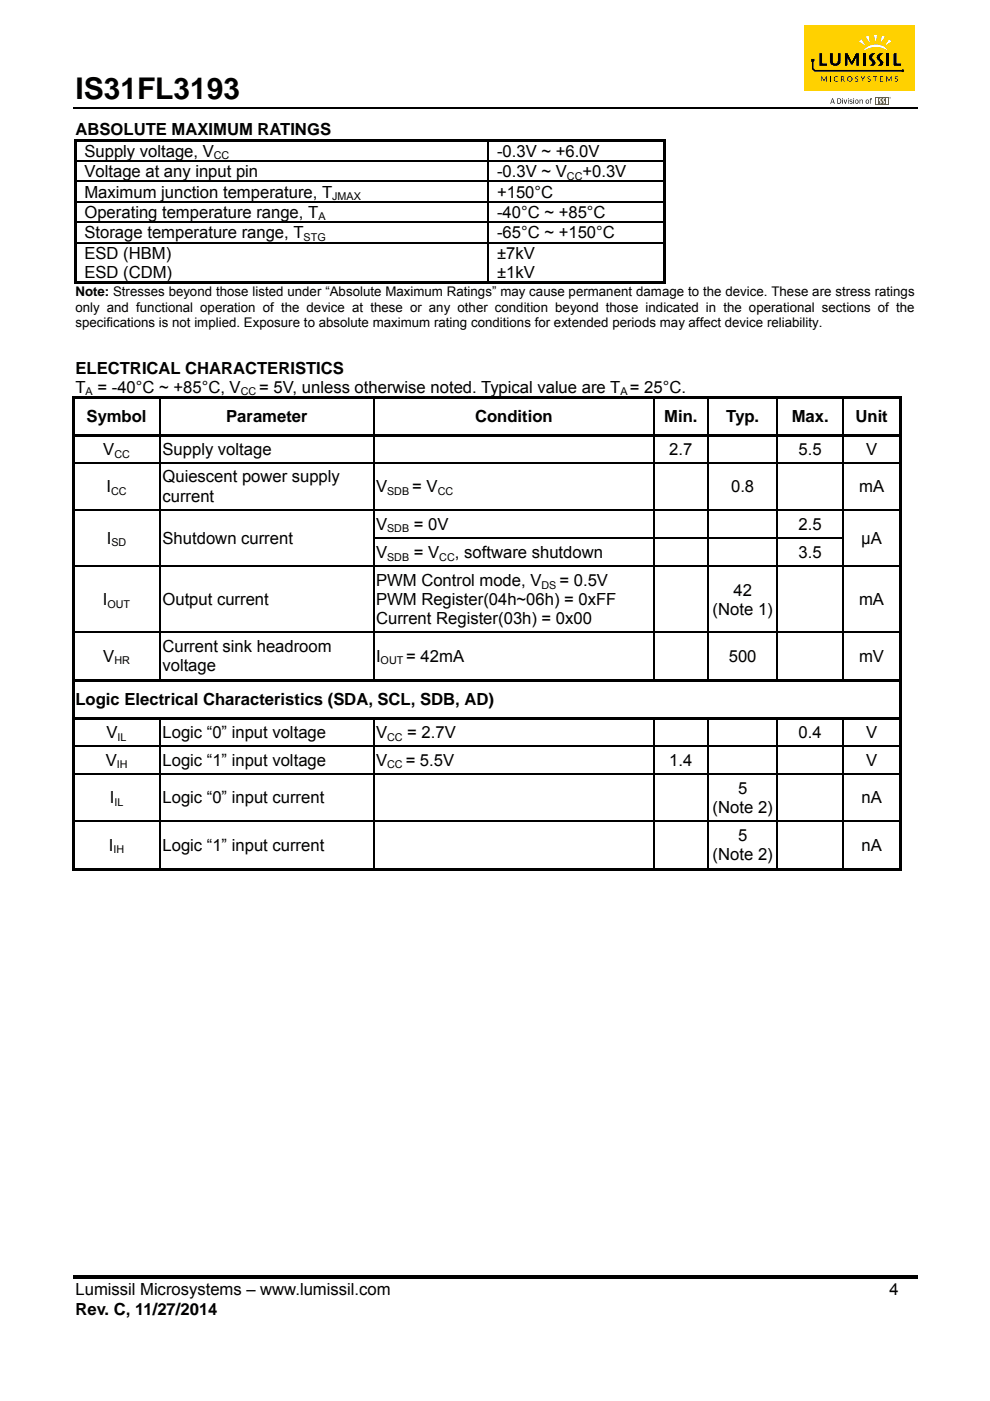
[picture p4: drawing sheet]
<svg xmlns="http://www.w3.org/2000/svg" width="210mm" height="297mm" viewBox="0 0 210 297" stroke-linecap="round" stroke-linejoin="round" font-family="sans-serif">
<path d="M15.5 22.8h179" fill="none" stroke="#000" stroke-width=".34"/>
<path d="M15.5 270.3h179v.7h-179z" fill="#000"/>
<path d="M170.6 5.3h23.4v13.9h-23.4z" fill="#ffd100"/>
<g fill="#000">
<path d="M174.2 16.2h.1l.5 .8 .4-.8h.2v1.1h-.2v-.9l-.4 .8-.5-.8-.1 .9zM176.1 16.2h.1v1.1h-.1zM176.9 16.4a.46 .46 0 0 1 .8 0 .45 .45 0 0 0-.6 0 .45 .45 0 0 0 0 .7 .45 .45 0 0 0 .6 0 .53 .53 0 0 1-.7 .1 .53 .53 0 0 1-.1-.8zM181.4 16.3l.4-.1 .3 .1-.1 .1a.23 .23 0 0 0-.4-.1 .23 .23 0 0 0 0 .3 .23 .23 0 0 0 .3 .1 .35 .35 0 0 1 0 .6 .35 .35 0 0 1-.5-.2 .25 .25 0 0 0 .4 .1 .25 .25 0 0 0 .1-.3 .25 .25 0 0 0-.4-.1l-.1-.2zM182.5 16.2h.2l.3 .6 .3-.6h.2l-.4 .7v.4h-.2v-.4zM184 16.3l.4-.1 .3 .1-.1 .1a.23 .23 0 0 0-.4-.1 .23 .23 0 0 0 0 .3 .23 .23 0 0 0 .3 .1 .34 .34 0 0 1 0 .5 .34 .34 0 0 1-.5-.1 .25 .25 0 0 0 .4 .1 .25 .25 0 0 0 .1-.3 .25 .25 0 0 0-.3-.1l-.2-.2zM185.2 16.2h.9v.1h-.4v1h-.2v-1h-.3zM186.6 16.2h.7v.1h-.5v.4h.4l-.4 .1v.4h.5v.1h-.7zM188 16.2h.1l.4 .8 .5-.8h.1v1.1l-.1-.9-.4 .8-.5-.8v.9h-.1zM189.8 16.3l.4-.1 .2 .1v.1a.24 .24 0 0 0-.4-.1 .24 .24 0 0 0 0 .3 .24 .24 0 0 0 .3 .1 .34 .34 0 0 1 0 .6 .34 .34 0 0 1-.5-.2h.1a.24 .24 0 0 0 .3 .1 .24 .24 0 0 0 .1-.3 .24 .24 0 0 0-.3-.1l-.2-.3z"/>
<path d="M178.4 16.2h.2a.34 .34 0 0 1 .5 .2 .34 .34 0 0 1-.3 .4l.4 .5h-.2l-.3-.5h-.2v.5h-.1zM178.5 16.3v.4l.4-.1a.28 .28 0 0 0-.1-.3 .28 .28 0 0 0-.3 0z"/>
<path d="M179.7 16.7a.58 .58 0 0 1 1.1 0 .58 .58 0 0 1-1.1 0zM179.8 16.7a.43 .43 0 0 0 .8 0 .43 .43 0 0 0-.8 0z"/>
</g>
<path d="M188.6 20.7a.2 .2 0 0 1 .4 0 .2 .2 0 0 1-.4 0zM188.7 20.7a.14 .14 0 0 0 .2 0 .14 .14 0 0 0-.2 0zM188.7 20.6l.2 .2h-.2zM188.7 20.7h.1z" fill="#010101"/>
<path d="M185.7 20.6h2.8v1.6h-2.8z" fill="#c42032"/>
<g fill="#fff">
<path d="M186 20.8h.3v1.1h-.3z"/>
<path d="M186.6 20.9h.4a.4 .4 0 0 0-.2 .4 .4 .4 0 0 0 .2 .4l-.1 .2h-.4l.2-.1-.1-.3a.32 .32 0 0 1-.2-.3 .32 .32 0 0 1 .2-.3z"/>
<path d="M187.2 21l.5-.2a.47 .47 0 0 0-.2 .4 .47 .47 0 0 0 .2 .5l-.1 .2h-.4l.3-.2-.4-.4z"/>
<path d="M188 20.8h.3v1.1h-.3z"/>
</g>
<path d="M173.8 11.3h.6v2.2h1v.4h-1.6zM176 11.3h.7v1.4a.54 .54 0 0 0 .3 .8 .54 .54 0 0 0 .7-.6v-1.6h.6v.9a1.29 1.29 0 0 1-1 1.8 1.03 1.03 0 0 1-1.3-1.1zM179.2 11.3h.6l.9 1.7 .8-1.7h.7v2.6h-.6v-1.7l-.7 1.3-.2 .2-.3-.1-.7-1.4v1.7h-.5zM183 11.3h.7v2.6h-.7zM184.6 11.5a1 1 0 0 1 1.1-.2v.1a.78 .78 0 0 0-.7 .7 .78 .78 0 0 0 .5 .8 .61 .61 0 0 1-.2 1h-.9a.61 .61 0 0 0 .6-.5 .61 .61 0 0 0-.4-.6 .73 .73 0 0 1 0-1.3zM186.2 11.5a.91 .91 0 0 1 1.2-.1 .77 .77 0 0 0-.8 .7 .77 .77 0 0 0 .6 .8 .61 .61 0 0 1-.2 1h-.9a.61 .61 0 0 0 .5-.5 .61 .61 0 0 0-.4-.6 .73 .73 0 0 1 0-1.3zM188 11.3h.6v2.6h-.6zM189.5 11.3h.7v2.2h.9v.4h-1.6z" fill="#000"/>
<g fill="#fff">
<path d="M183.3 10.5a3.3 3.3 0 0 1 5.1 .3 4.7 4.7 0 0 0-5.3 0z"/>
<path d="M183.6 7.8l.7-.2 .2 1.6z"/>
<path d="M187 7.5l.7 .3-.9 1.3z"/>
<path d="M185.4 7.4h.7l-.4 1.6z"/>
<path d="M182.2 8.8l.5-.5 .9 1.4z"/>
<path d="M188.6 8.3l.5 .5-1.4 .9z"/>
</g>
<g fill="#000">
<path d="M172.1 12.4h.6v.7h-.1v1.4l.3 .3h18.3a.31 .31 0 0 1 .5 .1 .31 .31 0 0 1-.1 .4 .31 .31 0 0 1-.4-.1h-18.4l-.6-.6zM15.7 29.5h.6v.5h-.6zM15.7 29.5h125.6v.5h-125.6zM15.7 30h.6v4h-.6zM15.7 34h.6v.3h-.6zM15.7 34.3h.6v4.1h-.6zM15.7 38.4h.6v.2h-.6zM103.4 34h.3v.3h-.3zM103.4 38.4h.3v.2h-.3zM140.8 29.5h.5v.5h-.5zM140.8 30h.5v4h-.5zM140.8 34h.5v.3h-.5z"/>
<path d="M140.8 34.3h.5v4.1h-.5zM140.8 38.4h.5v.2h-.5zM178.9 21.1h.2l.2 .7 .2-.7h.2l-.3 .9h-.2zM180.2 21.2h.6l-.5 .1 .5 .5-.3 .2-.3-.1 .5-.1-.1-.2a.34 .34 0 0 1-.4-.4zM182.3 21.1l.1 .2 .4-.2 .2 .1v.8h-.1l-.2-.8-.3 .2-.1 .6zM184.6 20.8h.4l-.3 .2 .2 .1-.2 .1v.8l-.2-.8zM15.7 38.6h.6v4.1h-.6zM15.7 42.7h.6v.3h-.6zM15.7 43h.6v4h-.6zM15.7 47h.6v.3h-.6zM15.7 47.3h.6v4h-.6zM15.7 51.3h.6v.3h-.6z"/>
<path d="M103.4 42.7h.3v.3h-.3zM103.4 47h.3v.3h-.3zM103.4 51.3h.3v.3h-.3zM140.8 38.6h.5v4.1h-.5zM140.8 42.7h.5v.3h-.5zM140.8 43h.5v4h-.5zM140.8 47h.5v.3h-.5zM140.8 47.3h.5v4h-.5zM140.8 51.3h.5v.3h-.5zM15.7 51.6h.6v8.6h-.6zM15.7 59.7h87.7v.5h-87.7zM103.4 59.7h37.4v.5h-37.4z"/>
<path d="M140.8 51.6h.5v8.6h-.5zM140.8 59.7h.5v.5h-.5zM15.2 84h.6v.6h-.6zM15.2 84h176v.6h-176zM15.2 84.6h.6v7.5h-.6zM15.2 92.1h176v.5h-176zM15.2 92.6h.6v5.4h-.6zM15.2 98h.6v.3h-.6zM33.8 98h.3v.3h-.3zM79.1 98h.3v.3h-.3zM138.6 98h.2v.3h-.2zM150 98h.3v.3h-.3z"/>
<path d="M164.8 98h.2v.3h-.2zM178.7 98h.3v.3h-.3zM190.6 84h.6v.6h-.6zM190.6 84.6h.6v7.5h-.6zM190.6 92.6h.6v5.4h-.6zM190.6 98h.6v.3h-.6zM15.2 98.3h.6v9.7h-.6zM15.2 108h.6v.2h-.6zM15.2 108.2h.6v5.8h-.6zM15.2 114h.6v.2h-.6zM15.2 114.2h.6v5.8h-.6zM33.8 108h.3v.2h-.3z"/>
<path d="M33.8 114h.3v.2h-.3zM79.1 108h.3v.2h-.3zM79.1 114h.3v.2h-.3zM138.6 108h.2v.2h-.2zM138.6 114h.2v.2h-.2zM150 108h.3v.2h-.3zM150 114h.3v.2h-.3zM164.8 108h.2v.2h-.2zM164.8 114h.2v.2h-.2zM178.7 108h.3v.2h-.3zM178.7 114h.3v.2h-.3zM190.6 98.3h.6v9.7h-.6z"/>
<path d="M190.6 108h.6v.2h-.6zM190.6 108.2h.6v5.8h-.6zM190.6 114h.6v.2h-.6zM190.6 114.2h.6v5.8h-.6zM15.2 120h.6v.2h-.6zM15.2 120.2h.6v13.8h-.6zM15.2 134h.6v.2h-.6zM33.8 120h.3v.2h-.3zM33.8 134h.3v.2h-.3zM79.1 120h.3v.2h-.3zM79.1 134h.3v.2h-.3zM138.6 120h.2v.2h-.2z"/>
<path d="M138.6 134h.2v.2h-.2zM150 120h.3v.2h-.3zM150 134h.3v.2h-.3zM164.8 120h.2v.2h-.2zM164.8 134h.2v.2h-.2zM178.7 120h.3v.2h-.3zM178.7 134h.3v.2h-.3zM190.6 120h.6v.2h-.6zM190.6 120.2h.6v13.8h-.6zM190.6 134h.6v.2h-.6zM15.2 134.2h.6v9.8h-.6zM15.2 144h176v.5h-176z"/>
<path d="M15.2 144.5h.6v7.5h-.6zM15.2 152h176v.5h-176zM15.2 152.5h.6v5.5h-.6zM15.2 158h.6v.3h-.6zM33.8 158h.3v.3h-.3zM79.1 158h.3v.3h-.3zM138.6 158h.2v.3h-.2zM150 158h.3v.3h-.3zM164.8 158h.2v.3h-.2zM178.7 158h.3v.3h-.3zM190.6 134.2h.6v9.8h-.6zM190.6 144.5h.6v7.5h-.6z"/>
<path d="M190.6 152.5h.6v5.5h-.6zM190.6 158h.6v.3h-.6zM15.2 158.3h.6v5.7h-.6zM15.2 164h.6v.3h-.6zM15.2 164.3h.6v9.7h-.6zM15.2 174h.6v.2h-.6zM33.8 164h.3v.3h-.3zM33.8 174h.3v.2h-.3zM79.1 164h.3v.3h-.3zM79.1 174h.3v.2h-.3zM138.6 164h.2v.3h-.2zM138.6 174h.2v.2h-.2z"/>
<path d="M150 164h.3v.3h-.3zM150 174h.3v.2h-.3zM164.8 164h.2v.3h-.2zM164.8 174h.2v.2h-.2zM178.7 164h.3v.3h-.3zM178.7 174h.3v.2h-.3zM190.6 158.3h.6v5.7h-.6zM190.6 164h.6v.3h-.6zM190.6 164.3h.6v9.7h-.6zM190.6 174h.6v.2h-.6zM15.2 174.2h.6v10.3h-.6zM15.2 184h18.6v.5h-18.6z"/>
<path d="M33.8 184h45.3v.5h-45.3zM79.1 184h59.5v.5h-59.5zM138.6 184h11.4v.5h-11.4zM150 184h14.8v.5h-14.8zM164.8 184h13.9v.5h-13.9zM178.7 184h11.9v.5h-11.9zM190.6 174.2h.6v10.3h-.6zM190.6 184h.6v.5h-.6z"/>
<path d="M176.5 20.8h.2l.4 1.2h-.2l-.1-.3h-.5v.3h-.2zM176.6 21l-.2 .6h.4z"/>
<path d="M177.6 20.8a.61 .61 0 0 1 .8 .6 .61 .61 0 0 1-.8 .6zM177.7 21v.8h.2a.45 .45 0 0 0 .4-.5 .45 .45 0 0 0-.6-.3z"/>
<path d="M178.6 20.8l.2 .2zM178.6 21.1h.2v.9h-.2z"/>
<path d="M179.9 20.8l.1 .2zM179.9 21.1l.1 .9z"/>
<path d="M181 20.8l.1 .2zM181 21.1h.1v.9h-.1z"/>
<path d="M181.3 21.6a.45 .45 0 0 1 .9 0 .45 .45 0 0 1-.9 0zM181.4 21.5a.3 .3 0 0 0 .6 0 .3 .3 0 0 0-.6 0z"/>
<path d="M183.6 21.6a.42 .42 0 0 1 .8 0 .42 .42 0 0 1-.8 0zM183.7 21.5a.3 .3 0 0 0 .6 0 .3 .3 0 0 0-.6 0z"/>
</g>
<g fill="none" stroke="#000" stroke-width=".25">
<path d="M16.3 34.2h87.1M16.3 38.5h87.1M103.5 30v4M103.5 34.3v4.1M103.5 38.6v4.1M103.7 34.2h37.1M103.7 38.5h37.1M16.3 42.8h87.1M16.3 47.1h87.1M16.3 51.5h87.1M103.5 43v4M103.5 47.3v4"/>
<path d="M103.5 51.6v8.1M103.7 42.8h37.1M103.7 47.1h37.1M103.7 51.5h37.1M15.8 98.1h18M34 84.6v7.5M34 92.6v5.4M34 98.3v9.7M34.1 98.1h45M79.3 84.6v7.5M79.3 92.6v5.4M79.3 98.3v9.7"/>
<path d="M79.4 98.1h59.2M138.7 84.6v7.5M138.7 92.6v5.4M138.7 98.3v9.7M138.8 98.1h11.2M150.2 84.6v7.5M150.2 92.6v5.4M150.2 98.3v9.7M150.3 98.1h14.5M164.9 84.6v7.5M164.9 92.6v5.4M164.9 98.3v9.7"/>
<path d="M165 98.1h13.7M178.9 84.6v7.5M178.9 92.6v5.4M178.9 98.3v9.7M179 98.1h11.6M15.8 108.1h18M34 108.2v5.8M34 114.2v5.8M34.1 108.1h45M79.3 108.2v5.8M79.3 114.2v5.8M79.4 108.1h59.2"/>
<path d="M79.4 114.1h59.2M138.7 108.2v5.8M138.7 114.2v5.8M138.8 108.1h11.2M138.8 114.1h11.2M150.2 108.2v5.8M150.2 114.2v5.8M150.3 108.1h14.5M150.3 114.1h14.5M164.9 108.2v5.8M164.9 114.2v5.8M165 108.1h13.7"/>
<path d="M165 114.1h13.7M178.9 108.2v5.8M178.9 114.2v5.8M179 108.1h11.6M15.8 120.1h18M15.8 134.1h18M34 120.2v13.8M34 134.2v9.8M34.1 120.1h45M34.1 134.1h45M79.3 120.2v13.8M79.3 134.2v9.8"/>
<path d="M79.4 120.1h59.2M79.4 134.1h59.2M138.7 120.2v13.8M138.7 134.2v9.8M138.8 120.1h11.2M138.8 134.1h11.2M150.2 120.2v13.8M150.2 134.2v9.8M150.3 120.1h14.5M150.3 134.1h14.5M164.9 120.2v13.8M164.9 134.2v9.8"/>
<path d="M165 120.1h13.7M165 134.1h13.7M178.9 120.2v13.8M178.9 134.2v9.8M179 120.1h11.6M179 134.1h11.6M15.8 158.1h18M34 152.5v5.5M34 158.3v5.7M34.1 158.1h45M79.3 152.5v5.5M79.3 158.3v5.7"/>
<path d="M79.4 158.1h59.2M138.7 152.5v5.5M138.7 158.3v5.7M138.8 158.1h11.2M150.2 152.5v5.5M150.2 158.3v5.7M150.3 158.1h14.5M164.9 152.5v5.5M164.9 158.3v5.7M165 158.1h13.7M178.9 152.5v5.5M178.9 158.3v5.7"/>
<path d="M179 158.1h11.6M15.8 164.1h18M15.8 174.1h18M34 164.3v9.7M34 174.2v9.8M34.1 164.1h45M34.1 174.1h45M79.3 164.3v9.7M79.3 174.2v9.8M79.4 164.1h59.2M79.4 174.1h59.2M138.7 164.3v9.7"/>
<path d="M138.7 174.2v9.8M138.8 164.1h11.2M138.8 174.1h11.2M150.2 164.3v9.7M150.2 174.2v9.8M150.3 164.1h14.5M150.3 174.1h14.5M164.9 164.3v9.7M164.9 174.2v9.8M165 164.1h13.7M165 174.1h13.7M178.9 164.3v9.7"/>
<path d="M178.9 174.2v9.8M179 164.1h11.6M179 174.1h11.6"/>
</g>
<text font-size="6.3" x="16" y="21">IS31FL3193</text>
<g font-size="3.5">
<text x="16" y="28.7">ABSOLUTE MAXIMUM RATINGS</text>
<text x="17.9" y="33.3">Supply voltage, V</text>
<text x="105.4" y="33.3">-0.3V ~ +6.0V</text>
<text x="17.9" y="37.6">Voltage at any input pin</text>
<text x="17.9" y="41.9">Maximum junction temperature, T</text>
<text x="105.4" y="37.6">-0.3V ~ V</text>
<text x="105.4" y="41.9">+150°C</text>
<text x="123.5" y="37.6">+0.3V</text>
<text x="17.9" y="46.2">Operating temperature range, T</text>
<text x="105.4" y="46.2">-40°C ~ +85°C</text>
<text x="17.9" y="50.5">Storage temperature range, T</text>
<text x="105.4" y="50.5">-65°C ~ +150°C</text>
<text x="17.9" y="54.8">ESD (HBM)</text>
<text x="17.9" y="58.9">ESD (CDM)</text>
<text x="105.4" y="54.8">±7kV</text>
<text x="105.4" y="58.9">±1kV</text>
<text x="16" y="79.2">ELECTRICAL CHARACTERISTICS</text>
<text x="16" y="83.2">T</text>
<text x="20.7" y="83.2">= -40°C ~ +85°C, V</text>
<text x="55" y="83.2">= 5V, unless otherwise noted. Typical value are T = 25°C.</text>
<text x="18.4" y="89.6">Symbol</text>
<text x="48" y="89.6">Parameter</text>
<text x="100.7" y="89.6">Condition</text>
<text x="140.9" y="89.6">Min.</text>
<text x="154" y="89.6">Typ.</text>
<text x="167.9" y="89.6">Max.</text>
<text x="181.4" y="89.6">Unit</text>
<text x="21.9" y="96.5">V</text>
<text x="34.5" y="96.5">Supply voltage</text>
<text x="142" y="96.5">2.7</text>
<text x="169.4" y="96.5">5.5</text>
<text x="183.7" y="96.5">V</text>
<text x="22.6" y="104.3">I</text>
<text x="34.5" y="102.3">Quiescent power supply</text>
<text x="34.5" y="106.4">current</text>
<text x="79.8" y="104.3">V</text>
<text x="87.4" y="104.3">= V</text>
<text x="155.1" y="104.3">0.8</text>
<text x="182.2" y="104.3">mA</text>
<text x="79.8" y="112.3">V</text>
<text x="87.8" y="112.3">= 0V</text>
<text x="169.4" y="112.3">2.5</text>
<text x="22.6" y="115.3">I</text>
<text x="34.5" y="115.3">Shutdown current</text>
<text x="79.8" y="118.3">V</text>
<text x="87.8" y="118.3">= V</text>
<text x="96.5" y="118.3">, software shutdown</text>
<text x="169.4" y="118.3">3.5</text>
<text x="182.7" y="115.3">μA</text>
<text x="79.8" y="124.3">PWM Control mode, V</text>
<text x="118.7" y="124.3">= 0.5V</text>
<text x="21.8" y="128.3">I</text>
<text x="34.5" y="128.3">Output current</text>
<text x="79.8" y="128.3">PWM Register(04h~06h) = 0xFF</text>
<text x="151.2" y="130.4">(Note 1)</text>
<text x="155.6" y="126.3">42</text>
<text x="182.2" y="128.3">mA</text>
<text x="79.8" y="132.4">Current Register(03h) = 0x00</text>
<text x="21.9" y="140.3">V</text>
<text x="34.5" y="138.3">Current sink headroom</text>
<text x="34.5" y="142.4">voltage</text>
<text x="79.8" y="140.3">I</text>
<text x="86.2" y="140.3">= 42mA</text>
<text x="154.6" y="140.3">500</text>
<text x="182.2" y="140.3">mV</text>
<text x="16" y="149.5">Logic Electrical Characteristics (SDA, SCL, SDB, AD)</text>
<text x="22.6" y="156.5">V</text>
<text x="34.5" y="156.5">Logic “0” input voltage</text>
<text x="79.8" y="156.5">V</text>
<text x="86.4" y="156.5">= 2.7V</text>
<text x="169.4" y="156.5">0.4</text>
<text x="183.7" y="156.5">V</text>
<text x="22.4" y="162.3">V</text>
<text x="34.5" y="162.3">Logic “1” input voltage</text>
<text x="79.8" y="162.3">V</text>
<text x="86" y="162.3">= 5.5V</text>
<text x="142" y="162.3">1.4</text>
<text x="183.7" y="162.3">V</text>
<text x="23.3" y="170.3">I</text>
<text x="34.5" y="170.3">Logic “0” input current</text>
<text x="151.2" y="172.4">(Note 2)</text>
<text x="156.5" y="168.3">5</text>
<text x="182.7" y="170.3">nA</text>
<text x="156.5" y="178.3">5</text>
<text x="23.1" y="180.3">I</text>
<text x="34.5" y="180.3">Logic “1” input current</text>
<text x="151.2" y="182.4">(Note 2)</text>
<text x="182.7" y="180.3">nA</text>
<text x="16" y="274.7">Lumissil Microsystems – www.lumissil.com</text>
<text x="188.7" y="274.7">4</text>
<text x="16" y="278.7">Rev. C, 11/27/2014</text>
</g>
<g font-size="2.8">
<text x="16" y="62.8">Note: Stresses beyond those listed under “Absolute Maximum Ratings” may cause permanent damage to the device. These are stress ratings</text>
<text x="16" y="66.1">only and functional operation of the device at these or any other condition beyond those indicated in the operational sections of the</text>
<text x="16" y="69.3">specifications is not implied. Exposure to absolute maximum rating conditions for extended periods may affect device reliability.</text>
</g>
<g font-size="2.3">
<text x="45.4" y="33.8">CC</text>
<text x="120.2" y="38.1">CC</text>
<text x="67.5" y="46.7">A</text>
<text x="70.5" y="42.4">JMAX</text>
<text x="64.4" y="51.1">STG</text>
<text x="18.2" y="83.8">A</text>
<text x="51.1" y="83.8">CC</text>
<text x="131.6" y="83.8">A</text>
<text x="24.3" y="97">CC</text>
<text x="23.6" y="104.9">CC</text>
<text x="82.1" y="104.9">SDB</text>
<text x="92.8" y="104.9">CC</text>
<text x="82.1" y="112.9">SDB</text>
<text x="23.6" y="115.9">SD</text>
<text x="82.1" y="118.9">SDB</text>
<text x="93.2" y="118.9">CC</text>
<text x="114.9" y="124.8">DS</text>
<text x="22.8" y="128.9">OUT</text>
<text x="24.3" y="140.9">HR</text>
<text x="80.7" y="140.9">OUT</text>
<text x="25" y="157">IL</text>
<text x="82.1" y="157">CC</text>
<text x="24.8" y="162.9">IH</text>
<text x="82.1" y="162.9">CC</text>
<text x="24.3" y="170.9">IL</text>
<text x="24.1" y="180.9">IH</text>
</g>
</svg>
